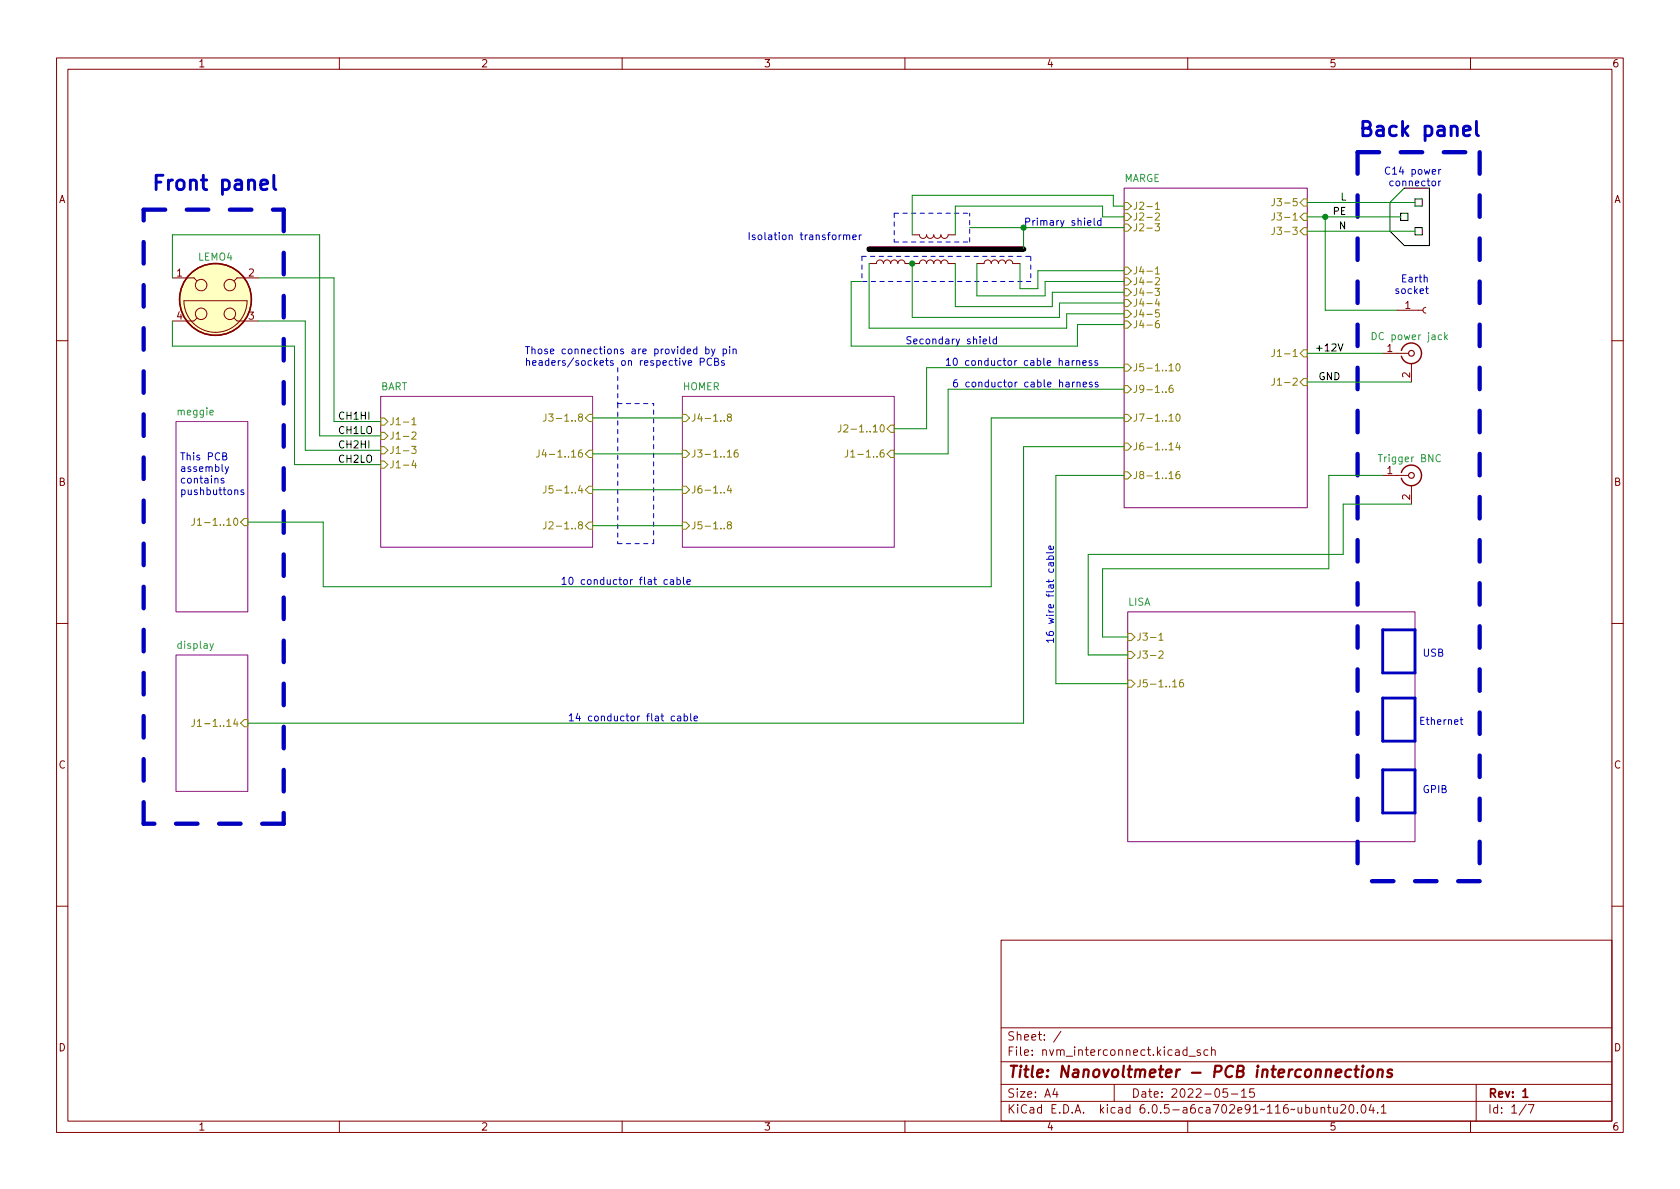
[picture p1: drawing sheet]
<svg xmlns="http://www.w3.org/2000/svg" width="297mm" height="210mm" viewBox="0 0 297 210" stroke-linecap="round" stroke-linejoin="round" font-family="sans-serif">
<g fill="none" stroke="#840000" stroke-width=".18">
<path d="M10 10.2h277v190.1h-277zM12 12.2h273v186.1h-273zM60 10.2v2M110 10.2v2M160 10.2v2M210 10.2v2M260 10.2v2M30.5 49.1h3.8l.5 .6M32.5 53.2h11.2a5.6 5.6 0 0 1-5.6 5.6 5.6 5.6 0 0 1-5.6-5.6zM34.8 56.3l-.5 .5h-3.8M41.4 56.3l.5 .5h3.8M45.7 49.1h-3.8l-.5 .6"/>
<path d="M153.7 46.6h1.2a.64 .64 0 0 1 .7-.6 .64 .64 0 0 1 .6 .6 .64 .64 0 0 1 .6-.6 .64 .64 0 0 1 .7 .6 .64 .64 0 0 1 .6-.6 .64 .64 0 0 1 .6 .6 .64 .64 0 0 1 .7-.6 .64 .64 0 0 1 .6 .6h2.6a.64 .64 0 0 1 .6-.6 .64 .64 0 0 1 .6 .6 .64 .64 0 0 1 .7-.6 .64 .64 0 0 1 .6 .6 .64 .64 0 0 1 .6-.6 .64 .64 0 0 1 .7 .6 .64 .64 0 0 1 .6-.6 .64 .64 0 0 1 .6 .6h1.3M161.3 41.5h1.3a.64 .64 0 0 0 .6 .7 .64 .64 0 0 0 .6-.7 .64 .64 0 0 0 .7 .7 .64 .64 0 0 0 .6-.7 .64 .64 0 0 0 .6 .7 .64 .64 0 0 0 .7-.7 .64 .64 0 0 0 .6 .7 .64 .64 0 0 0 .6-.7h1.3M172.7 46.6h1.3a.64 .64 0 0 1 .6-.6 .64 .64 0 0 1 .7 .6 .64 .64 0 0 1 .6-.6 .64 .64 0 0 1 .6 .6 .64 .64 0 0 1 .7-.6 .64 .64 0 0 1 .6 .6 .64 .64 0 0 1 .6-.6 .64 .64 0 0 1 .7 .6h1.2M247 54.9h4.6M252.1 54.4l-.4 .1-.1 .4 .1 .3 .4 .2M10 60.2h2M244.5 62.5h4.5M249.6 64.3v3.3M285 60.2h2M244.5 84.1h4.5M249.6 85.8v3.3M10 110.2h2"/>
<path d="M285 110.2h2M10 160.2h2M177 166.3h108v32h-108zM285 160.2h2M60 198.3v2M110 198.3v2M160 198.3v2M177 194.8h108M177 191.8h108M177 187.8h108M177 181.8h108M186.5 192.5l-.4 1h1"/>
<path d="M186.9 193v1M187.6 182.4l-1.3 1.9M197 191.8v3M209.9 185.7l-.5-.1-.3 .3v.4l.2 .3h.6M209.9 185.1v1.5M210 198.3v2M210.2 186.8h1.2M212.2 185.7l-.3-.1-.3 .2 .1 .3 .5 .1v.4h-.6M213.6 185.7l-.5-.1-.2 .3v.4l.1 .3h.6M214.2 185.8l.2-.2 .4 .1 .1 .9M214.2 185.1v1.5M217 192.5h-.7l-.1 .7 .2-.1 .5 .1 .2 .2-.1 .5-.2 .1-.6-.1"/>
<path d="M217.7 193.5h1.2M219.5 193l.4-.5v1.5M219.5 194h.9M221.7 192.5h-.7l-.1 .7 .2-.1 .5 .1 .2 .2-.1 .5-.2 .1-.6-.1M233.6 196l.2-.2 .3 .1 .1 .9M233.6 195.8v1M234.7 195.8h.6M234.9 195.3v1.3l.4 .2M235.8 195.8l.1 1h.3l.2-.1M236.4 195.8v1M237.1 195.5l.5-.2 .3 .2v.3l-.9 1h.9M238.7 195.4l.2-.1a.81 .81 0 0 1 .5 .7 .81 .81 0 0 1-.3 .8h-.1a.81 .81 0 0 1-.6-.6 .81 .81 0 0 1 .3-.8z"/>
<path d="M240 196.7v.1M240.8 195.5l.2-.2a.81 .81 0 0 1 .6 .7 .81 .81 0 0 1-.3 .8h-.2a.81 .81 0 0 1-.3-1.3zM242.4 195.3l-.3 1h.9M242.8 195.8v1M243.6 196.7v.1M244.2 195.8l.4-.5v1.5M244.2 196.8h.9M260 198.3v2M261 191.8v6.5M269.9 195.3l-1.3 1.9M270.2 195.3h1l-.6 1.5"/>
<circle cx="35.6" cy="55.5" r="1.02"/>
<circle cx="35.6" cy="50.4" r="1.02"/>
<circle cx="40.6" cy="50.4" r="1.02"/>
<circle cx="40.6" cy="55.5" r="1.02"/>
</g>
<path d="M269.3 193l.4-.5v1.5M269.3 194h.8" fill="none" stroke="#840000" stroke-width=".3"/>
<path d="M238.9 189.2a.66 .66 0 0 0-1 .3l-.1 .6 .2 .3 .2 .1 .6-.1M239.5 189.1h.8M239.9 188.5l-.3 1.7 .1 .2 .4 .1M240.9 189.1l-.1 1.4M241 188.5l-.1 .1 .1 .1 .1-.1-.1-.1v.2M241.8 189.3a.52 .52 0 0 1 .6-.2 .52 .52 0 0 1 .4 .4l-.1 .6a.55 .55 0 0 1-.5 .4 .55 .55 0 0 1-.5-.4zM243.7 189.3a.49 .49 0 0 1 .8 .1l-.1 1.1M243.7 189.1l-.2 1.4M246.1 189.2a.49 .49 0 0 0-.8 .3l.1 .2 .7 .2v.3l-.3 .3-.6-.1" fill="none" stroke="#840000" stroke-width=".4"/>
<g fill="#fff" stroke="#fff" stroke-width=".18">
<path d="M67.3 70.1h37.5v26.7h-37.5z"/>
<path d="M120.6 70.1h37.5v26.7h-37.5z"/>
<path d="M31.1 115.8h12.7v24.1h-12.7z"/>
<path d="M198.8 33.3h32.3v56.5h-32.3z"/>
<path d="M199.4 108.2h50.8v40.6h-50.8z"/>
<path d="M31.1 74.5h12.7v33.7h-12.7z"/>
</g>
<path d="M198.8 33.3h32.3v56.5h-32.3zM31.1 74.5h12.7v33.7h-12.7zM67.3 70.1h37.5v26.7h-37.5zM120.6 70.1h37.5v26.7h-37.5zM31.1 115.8h12.7v24.1h-12.7zM199.4 108.2h50.8v40.6h-50.8z" fill="none" stroke="#840084" stroke-width=".18"/>
<g fill="none" stroke="#848400" stroke-width=".18">
<path d="M198.8 35.8h.6l.6 .6-.6 .7h-.6zM198.8 37.7h.6l.6 .6-.6 .7h-.6zM198.8 39.6h.6l.6 .7-.6 .6h-.6zM204.2 39.6h.8l-.4 .4 .3 .2v.5l-.1 .1-.6-.1M204.3 36.1l.3-.4v1.3M204.3 37.8l.5-.1 .2 .3-.8 .9h.8M204.3 37h.7M225.3 37.7v.9a.41 .41 0 0 1-.5 .3M225.3 35.1v.9a.41 .41 0 0 1-.5 .4M229.9 38.3l.6-.6h.6v1.3h-.6zM229.9 35.8l.6-.6h.6v1.2h-.6zM198.8 47.2h.6l.6 .7-.6 .6h-.6z"/>
<path d="M198.8 49.1h.6l.6 .7-.6 .6h-.6zM198.8 51h.6l.6 .7-.6 .6h-.6zM198.8 53h.6l.6 .6-.6 .6h-.6zM198.8 54.9h.6l.6 .6-.6 .6h-.6zM198.8 56.8h.6l.6 .6-.6 .6h-.6zM204.2 51h.8l-.4 .5 .3 .1v.5l-.1 .2-.6-.2M204.3 47.5l.3-.3v1.2M204.3 49.2l.5-.1 .2 .3-.8 1h.8M204.3 48.4h.7M204.6 52.8l-.3 .9h.8M204.9 56.7l-.4 .1a.85 .85 0 0 0 0 1.2l.4-.1 .1-.5-.2-.2h-.4l-.1 .2M204.9 53.3v.9"/>
<path d="M204.9 54.8h-.6v.6l.2-.1h.4l.1 .2-.1 .4-.1 .2-.5-.2M225.3 40.2v.9a.41 .41 0 0 1-.5 .4M230.5 40.3h.6v1.2h-.6l-.6-.6zM67.3 73.9h.6l.7 .6-.7 .7h-.6zM67.3 76.4h.6l.7 .7-.7 .6h-.6zM67.3 79h.6l.7 .6-.7 .7h-.6zM72.8 78.9h.8l-.5 .5 .4 .1v.6l-.2 .1-.5-.1M72.8 74.2l.4-.4v1.3M72.8 76.5l.5-.1 .3 .4-.8 .9h.8M72.8 75.1h.8M95.3 79.6v.9a.41 .41 0 0 1-.5 .3M96.2 79.5l-.3 .9h.7"/>
<path d="M96.5 73.2v.9a.41 .41 0 0 1-.5 .4M97 73.2h.8l-.4 .5 .3 .1v.6l-.1 .1-.6-.1M103.5 73.9l.6-.6h.7v1.2h-.7zM120.6 73.3h.7l.6 .6-.6 .6h-.7zM120.6 79.6h.7l.6 .7-.6 .6h-.7zM128.1 74.4v.1M128.8 73.8l-.2-.3 .1-.2 .1-.1 .4 .1 .1 .2v.1l-.6 .2-.1 .2v.2l.2 .3 .4-.1 .1-.2v-.2l-.2-.2M130.4 79.6h-.4a.86 .86 0 0 0 0 1.2l.5-.1v-.4l-.2-.3h-.3l-.2 .3M148.7 75.1v.9a.41 .41 0 0 1-.5 .4M149.2 75.2l.5-.1 .2 .4-.8 .9h.8M149.9 79.6v.9a.41 .41 0 0 1-.5 .3M150.4 79.9l.4-.3v1.2"/>
<path d="M157.5 75.2h.6v1.2h-.6l-.7-.6zM157.5 79.6h.6v1.3h-.6l-.7-.6zM198.8 68.2h.6l.6 .6-.6 .7h-.6zM198.8 73.3h.6l.6 .6-.6 .6h-.6zM198.8 78.4h.6l.6 .6-.6 .6h-.6zM198.8 64.4h.6l.6 .6-.6 .7h-.6zM206.2 69.3v.1M206.7 74.5h.7M206.7 79.6h.7M206.7 65.6h.7M207.3 68.1l-.4 .1a.86 .86 0 0 0 0 1.2l.5-.1v-.4l-.2-.3h-.3l-.2 .3M208.1 73.3l.1-.1a.68 .68 0 0 1 .5 .6 .68 .68 0 0 1-.5 .7 .84 .84 0 0 1-.1-1.2z"/>
<path d="M208.1 64.4l.1-.1a.68 .68 0 0 1 .5 .7 .68 .68 0 0 1-.5 .6 .84 .84 0 0 1-.1-1.2zM208.2 78.2l-.3 .9h.8M208.5 78.7v.9M225.3 61.8v.9a.41 .41 0 0 1-.5 .4M225.3 66.9v.9a.41 .41 0 0 1-.5 .3M229.9 62.5l.6-.7h.6v1.3h-.6zM230.5 66.9h.6v1.3h-.6l-.6-.6zM34.4 91.6v.9a.41 .41 0 0 1-.5 .4M34.9 92l.4-.4v1.3M34.9 92.9h.7M43.2 91.7h.6v1.3h-.6l-.7-.7zM67.3 81.5h.6l.7 .7-.7 .6h-.6z"/>
<path d="M73.1 81.4l-.3 .9h.8M73.4 81.9v.8M96.5 85.9v.9a.41 .41 0 0 1-.5 .4M96.5 92.3v.9a.41 .41 0 0 1-.5 .3M97.1 92.4l.5-.1 .2 .3-.8 .9h.8M97.7 85.9h-.6v.6l.2-.1 .4 .1 .1 .1-.1 .5-.1 .1-.5-.1M103.5 80.3l.6-.7h.7v1.3h-.7zM103.5 86.6l.6-.6h.7v1.2h-.7zM103.5 93l.6-.7h.7v1.3h-.7zM120.6 86h.7l.6 .6-.6 .6h-.7zM120.6 92.3h.7l.6 .7-.6 .6h-.7zM128.1 87.1v.1"/>
<path d="M128.1 93.4v.1M128.6 80.8h.7M128.8 92.8l-.2-.2 .1-.2 .1-.1h.4l.1 .2v.2l-.6 .2-.1 .1v.3l.2 .2h.4l.1-.2v-.3l-.2-.2M128.9 85.9l-.3 .9h.8M129.2 86.3v.9M150.4 80.8h.7M198.8 83.4h.6l.6 .7-.6 .6h-.6zM206.7 84.6h.7M208.5 83.4h-.3a.86 .86 0 0 0 0 1.2l.4-.1v-.4l-.2-.2h-.2l-.3 .2M199.4 112h.6l.7 .6-.7 .7h-.6zM199.4 115.2h.6l.7 .6-.7 .7h-.6zM204.9 112.3l.4-.4v1.3"/>
<path d="M204.9 115.2l.5-.1 .2 .4-.7 .9h.7M204.9 113.2h.7M34.4 127.2v.9a.41 .41 0 0 1-.5 .4M34.9 127.6l.4-.4v1.3M34.9 128.5h.7M43.2 127.2h.6v1.3h-.6l-.7-.6zM199.4 120.3h.6l.7 .6-.7 .6h-.6zM207.3 121.5h.8M209.2 120.2l-.4 .1a.86 .86 0 0 0 0 1.2l.4-.1 .1-.5-.3-.2h-.2l-.3 .2"/>
</g>
<path d="M242.6 58.8a.64 .64 0 0 1 .7 .6 .64 .64 0 0 1-.7 .7zM255.4 58.8v1.3M255.6 59.6l.3 .5M255.9 59.2l-.5 .5M254.7 80.5a.6 .6 0 0 0-.9 .4 .6 .6 0 0 0 .6 .8l.3-.2M37.7 113.8l-.4 1.2-.2 .1" fill="none" stroke="#008484" stroke-width=".18"/>
<g fill="none" stroke="#840000" stroke-width=".25">
<path d="M247.8 62a1.81 1.81 0 0 1 2-1.3 1.81 1.81 0 0 1 1.5 1.8M251.3 62.5a1.81 1.81 0 0 1-1.5 1.8 1.81 1.81 0 0 1-2-1.3M247.8 83.6a1.81 1.81 0 0 1 2.8-1 1.81 1.81 0 0 1 0 2.9 1.81 1.81 0 0 1-2.8-.9"/>
<circle cx="38.1" cy="53" r="6.3"/>
</g>
<g fill="none" stroke="#840000" stroke-width=".2">
<circle cx="249.6" cy="62.5" r=".51"/>
<circle cx="249.6" cy="84.1" r=".51"/>
</g>
<circle cx="38.1" cy="53" r="6.3" fill="#ffffc2" stroke="#ffffc2" stroke-width=".18"/>
<path d="M245.7 35.8l2.6-2.5h4.4v10.1h-4.4l-2.6-2.5zM247.6 37.7h1.3v1.3h-1.3zM250.2 35.2h1.3v1.2h-1.3zM250.2 40.3h1.3v1.2h-1.3zM236.6 60.8l.4 1.3 .4-1.3" fill="none" stroke="#000" stroke-width=".18"/>
<g fill="none" stroke="#0000c2" stroke-width=".18">
<path d="M192.3 39.4l.6-.1-.1-.2-.3-.1-.2 .2 .1 .6h.4M193.4 38.6v1.1l.2 .1M194.7 39.1l-.4-.1-.2 .2 .1 .6h.5M194.7 38.6v1.2M245.7 29.7a.6 .6 0 0 0-.8 .4 .6 .6 0 0 0 .6 .7l.2-.1M246.3 32.1l-.3-.1-.3 .3 .2 .5h.4M149.2 41.7l.1-.2 .3 .1 .1 .8M149.2 41.5v.9M149.7 41.7l.2-.2 .3 .1v.8M150.8 42l.6-.2-.1-.2-.3-.1-.2 .2v.6h.5M151.9 41.5v.9M152.3 41.5l-.4 .3"/>
<path d="M175 59.5v1.1l.2 .2M176.2 59.5v1.3M121.7 64.2l.6-.1-.1-.3h-.3l-.2 .1 .1 .6h.4M123.8 64l.6-.1 .1-.1v-.3l-.7-.2v1.3M124.8 61.8l.3-.1 .3 .3-.1 .5h-.5M124.8 61.3v1.3M125.8 63.5a.6 .6 0 0 0-.8 .4 .6 .6 0 0 0 .6 .7l.2-.1M125.8 61.7l.3 .9M126.4 63.9h.5l.1-.2v-.2l-.6-.2v1.3h.4l.2-.1 .1-.3-.3-.3M126.4 61.7l-.4 1.2-.2 .1M127.9 61.8l.3-.1 .3 .3-.2 .5h-.4M127.9 61.7v1.3"/>
<path d="M128 63.8h-.3l-.1 .1v.2l.4 .1v.3h-.4M129 61.3v.1M129 61.7v.9M129.6 61.8l.2-.1 .3 .1 .1 .8M129.6 61.7v.9M173.8 60.4l.6-.1v-.3h-.4l-.2 .1 .1 .6h.5M176.2 60h-.4l-.2 .2 .1 .5h.5M189.6 63.8v.8M189.6 67.6v.8M189.9 63.8l-.3 .2M190 67.6l-.4 .2M190.4 63.9l.1-.1h.3l.1 .8"/>
<path d="M190.4 63.8v.8M190.4 67.7l.2-.1h.3l.1 .8M190.4 67.6v.8M191.5 64.2l.6-.1-.1-.3h-.4l-.1 .1v.6h.5M191.5 68l.6-.1v-.3h-.4l-.2 .2 .1 .6h.5M193 63.8h-.3l-.2 .1 .1 .2 .4 .1v.3h-.5M193.1 67.6h-.3l-.2 .2 .1 .1 .4 .2v.3h-.5M194.1 63.8h-.3l-.2 .1v.2l.5 .1v.3h-.5M194.1 67.6h-.3l-.2 .2 .1 .1 .4 .2v.3h-.5M39.4 80.7l.5-.1 .2-.2-.1-.2-.6-.1v1.2h.5l.2-.1v-.3l-.3-.2M39.6 84.6h-.3l-.2 .2v.1l.5 .2v.3h-.5M39.8 82.5l.3 .9"/>
<path d="M40.4 82.5l-.4 1.2-.2 .1M41.5 86.7l.2-.1 .3 .1v.8M43.1 86.7l-.3-.1-.2 .2 .1 .2 .4 .1v.3h-.5M185 98.9h1.3M185.5 98.9l-.1-.4 .3-.2 .5 .1v.5M185.7 99.5l.1 .4 .2 .2 .3-.2-.1-.4M186.2 96.6l.1 .4-.2 .1h-.6v-.5l.2-.1 .2 .6M186.3 99.5l-.8 .1v.4M186.3 97.6l-.2 .2h-1.1M118 102.6l-.4-.1-.2 .2 .1 .6h.5M118.5 102.6h.5l.1 .7M119.1 102.8l-.4 .1-.2 .1 .2 .3h.4"/>
<path d="M119.7 102.6l.4-.1 .2 .2-.1 .6h-.5M119.7 102.1v1.2M120.8 102.1v1.1l.2 .1M121.5 102.9l.6-.1-.1-.2-.4-.1-.1 .2v.6h.5M119.3 126.7l-.4-.1-.2 .3 .1 .5h.5M119.8 126.7h.5l.1 .8M120.4 126.9l-.5 .1-.1 .2 .1 .3 .5-.1M121 126.7l.3-.1 .3 .3-.1 .5h-.5M121 126.2v1.3M122.1 126.2v1.1l.2 .2M122.7 127.1l.6-.2v-.2l-.4-.1-.2 .2 .1 .6h.5M258.2 127.3h.4"/>
<path d="M258.3 126.8v1.1l.3 .2"/>
</g>
<path d="M46.1 32.7l1.2-.3-.1-.4-.7-.2-.4 .4v1l.1 .2 .3 .1 .7-.1M48.4 31v2.2l.4 .3M258.7 23.2l1.3-.3-.2-.5-.7-.1-.4 .4v.9l.2 .3 .2 .1 .7-.1M261 21.5v2.1l.4 .4M244.5 111.4h5.7v7.6h-5.7zM244.5 123.4h5.7v7.7h-5.7zM244.5 136.1h5.7v7.7h-5.7z" fill="none" stroke="#0000c2" stroke-width=".51"/>
<path d="M25.4 37.1h24.8M50.2 37.1v108.6M240 26.9v128.9M240 26.9h21.6M261.6 26.9v128.9M25.4 145.7v-108.6M50.2 145.7h-24.8M261.6 155.8h-21.6" fill="none" stroke="#0000c2" stroke-width=".76" stroke-dasharray="3.8 3.8"/>
<g fill="none" stroke="#0000c2" stroke-width=".18" stroke-dasharray=".8 .8">
<path d="M158.1 37.7h13.3M158.1 37.7v5.1M152.4 45.3v4.5M152.4 45.3h29.8M158.1 42.8h13.3M171.4 42.8v-5.1M182.2 45.3v4.5M182.2 49.8h-29.8M109.2 71.4v24.7M109.2 65v6.4M109.2 71.4h6.4M109.2 96.1h6.4"/>
<path d="M115.6 96.1v-24.7"/>
</g>
<path d="M153.7 44.1h27.3" fill="none" stroke="#000" stroke-width=".99"/>
<g fill="none" stroke="#008400" stroke-width=".18">
<path d="M198.8 36.4h-2v-1.9h-35.5v7M198.8 38.3h-3.9v-1.9h-26v5.1M231.1 38.3h16.5M231.1 35.8h19.1M234.3 38.3v16.6h12.7M30.5 56.8v4.4h21.6v21h15.2M30.5 49.1v-7.6h26v35.6h10.8M45.7 49.1h13.4v25.4h8.2M45.7 56.8h8.3v22.8h13.3M152.4 49.8h-1.9v11.4h40v-3.8h8.3M153.7 46.6v11.4h34.9v-2.5h10.2M161.3 46.6v9.5h26v-2.5h11.5"/>
<path d="M168.9 46.6v7.6h17.2v-2.5h12.7M171.4 40.3h27.4M172.7 46.6v5.7h12.1v-2.5h14M180.3 46.6v4.4h3.2v-3.1h15.3M181 40.3v3.8M231.1 40.9h19.1M104.8 73.9h15.8M198.8 79h-17.8v48.9h-137.2M198.8 73.9h-23.5v29.9h-118.2v-11.5h-13.3M198.8 68.8h-31.2v11.5h-9.5M198.8 65h-35v10.8h-5.7M231.1 62.5h13.4"/>
<path d="M231.1 67.6h18.5M104.8 80.3h15.8M104.8 93h15.8M104.8 86.6h15.8M198.8 84.1h-12.1v36.8h12.7M244.5 84.1h-9.6v16.5h-40v12h4.5M249.6 89.1h-12.1v8.9h-45.1v17.8h7"/>
</g>
<g fill="#008400" stroke="#008400" stroke-width=".18">
<circle cx="234.3" cy="38.3" r=".46"/>
<circle cx="161.3" cy="46.6" r=".46"/>
</g>
<g font-size="3.5" fill="#0000c2">
<text x="240" y="24.1">Back panel</text>
<text x="26.7" y="33.6">Front panel</text>
</g>
<text font-size="2.8" fill="#840000" x="178" y="190.6">Title: Nanovoltmeter - PCB interconnections</text>
<g font-size="2.1" fill="#840000">
<text x="178" y="184">Sheet: /</text>
<text x="178" y="186.7">File: nvm_interconnect.kicad_sch</text>
<text x="178" y="196.9">KiCad E.D.A. kicad 6.0.5-a6ca702e91~116~ubuntu20.04.1</text>
<text x="178" y="194.1">Size: A4</text>
<text x="200" y="194.1">Date: 2022-05-15</text>
<text x="263" y="194.1">Rev: 1</text>
<text x="263" y="196.9">Id: 1/7</text>
</g>
<g font-size="1.8" fill="#840000">
<text x="35" y="11.9">1</text>
<text x="85" y="11.9">2</text>
<text x="135" y="11.9">3</text>
<text x="185" y="11.9">4</text>
<text x="235" y="11.9">5</text>
<text x="285" y="11.9">6</text>
<text x="10.3" y="35.9">A</text>
<text x="285.3" y="35.9">A</text>
<text x="31.3" y="48.9">1</text>
<text x="44" y="48.9">2</text>
<text x="31.3" y="56.5">4</text>
<text x="44" y="56.5">3</text>
<text x="248.4" y="54.6">1</text>
<text x="245.3" y="62.2">1</text>
<text x="249.3" y="66.8" transform="rotate(-90 249.3 66.8)">2</text>
<text x="245.3" y="83.8">1</text>
<text x="10.3" y="85.9">B</text>
<text x="249.3" y="88.4" transform="rotate(-90 249.3 88.4)">2</text>
<text x="285.3" y="85.9">B</text>
<text x="10.3" y="135.9">C</text>
<text x="285.3" y="135.9">C</text>
<text x="10.3" y="185.9">D</text>
<text x="285.3" y="185.9">D</text>
<text x="35" y="199.9">1</text>
<text x="85" y="199.9">2</text>
<text x="135" y="199.9">3</text>
<text x="185" y="199.9">4</text>
<text x="235" y="199.9">5</text>
<text x="285" y="199.9">6</text>
</g>
<g font-size="1.8" fill="#008484">
<text x="198.7" y="32.2">MARGE</text>
<text x="35.1" y="46.1">LEMO4</text>
<text x="243.1" y="60.1">DC power jack</text>
<text x="67.2" y="69">BART</text>
<text x="120.7" y="69">HOMER</text>
<text x="31.5" y="73.4">meggie</text>
<text x="244" y="81.7">Trigger BNC</text>
<text x="199.4" y="107.1">LISA</text>
<text x="31.5" y="114.7">display</text>
</g>
<g font-size="1.8">
<text x="237" y="35.5">L</text>
<text x="235.8" y="38">PE</text>
<text x="236.8" y="40.5">N</text>
<text x="232.4" y="62.1">+12V</text>
<text x="233" y="67.2">GND</text>
<text x="59.7" y="76.7">CH1LO</text>
<text x="59.7" y="74.2">CH1HI</text>
<text x="59.7" y="79.3">CH2HI</text>
<text x="59.7" y="81.8">CH2LO</text>
</g>
<g font-size="1.8" fill="#0000c2">
<text x="246.5" y="30.9">C14 power</text>
<text x="246.9" y="32.9">connector</text>
<text x="132.1" y="42.4">Isolation transformer</text>
<text x="247.1" y="52">socket</text>
<text x="248.2" y="49.9">Earth</text>
<text x="92.7" y="62.6">Those connections are provided by pin</text>
<text x="92.7" y="64.7">headers/sockets on respective PCBs</text>
<text x="160" y="60.9">Secondary shield</text>
<text x="167" y="64.7">10 conductor cable harness</text>
<text x="168.3" y="68.5">6 conductor cable harness</text>
<text x="31.7" y="81.4">This PCB</text>
<text x="31.7" y="83.4">assembly</text>
<text x="31.7" y="85.5">contains</text>
<text x="31.7" y="87.5">pushbuttons</text>
<text x="99.1" y="103.4">10 conductor flat cable</text>
<text x="186.3" y="113.9" transform="rotate(-90 186.3 113.9)">16 wire flat cable</text>
<text x="251.5" y="116.1">USB</text>
<text x="100.3" y="127.5">14 conductor flat cable</text>
<text x="250.8" y="128.2">Ethernet</text>
<text x="251.5" y="140.2">GPIB</text>
</g>
<text font-size="1.8" fill="#008400" x="181" y="39.9">Primary shield</text>
<g font-size="1.8" fill="#848400">
<text x="200.2" y="37.1">J2-1</text>
<text x="200.2" y="39">J2-2</text>
<text x="200.2" y="40.9">J2-3</text>
<text x="226.1" y="39">J3-1</text>
<text x="226.1" y="41.5">J3-3</text>
<text x="226.1" y="36.4">J3-5</text>
<text x="200.2" y="48.5">J4-1</text>
<text x="200.2" y="50.4">J4-2</text>
<text x="200.2" y="52.3">J4-3</text>
<text x="200.2" y="54.2">J4-4</text>
<text x="200.2" y="56.1">J4-5</text>
<text x="200.2" y="58">J4-6</text>
<text x="200.2" y="65.7">J5-1..10</text>
<text x="226.1" y="63.1">J1-1</text>
<text x="200.2" y="69.5">J9-1..6</text>
<text x="226.1" y="68.2">J1-2</text>
<text x="68.8" y="75.2">J1-1</text>
<text x="68.8" y="77.7">J1-2</text>
<text x="97.8" y="74.5">J3-1..8</text>
<text x="122.1" y="74.5">J4-1..8</text>
<text x="150.2" y="76.4">J2-1..10</text>
<text x="200.2" y="74.5">J7-1..10</text>
<text x="68.8" y="80.3">J1-3</text>
<text x="68.8" y="82.8">J1-4</text>
<text x="96.8" y="80.9">J4-1..16</text>
<text x="122.1" y="80.9">J3-1..16</text>
<text x="151.1" y="80.9">J1-1..6</text>
<text x="200.2" y="79.6">J6-1..14</text>
<text x="97.8" y="87.2">J5-1..4</text>
<text x="122.1" y="87.2">J6-1..4</text>
<text x="200.2" y="84.7">J8-1..16</text>
<text x="35.9" y="93">J1-1..10</text>
<text x="97.8" y="93.6">J2-1..8</text>
<text x="122.1" y="93.6">J5-1..8</text>
<text x="200.9" y="113.3">J3-1</text>
<text x="200.9" y="116.5">J3-2</text>
<text x="200.9" y="121.5">J5-1..16</text>
<text x="35.9" y="128.5">J1-1..14</text>
</g>
</svg>
